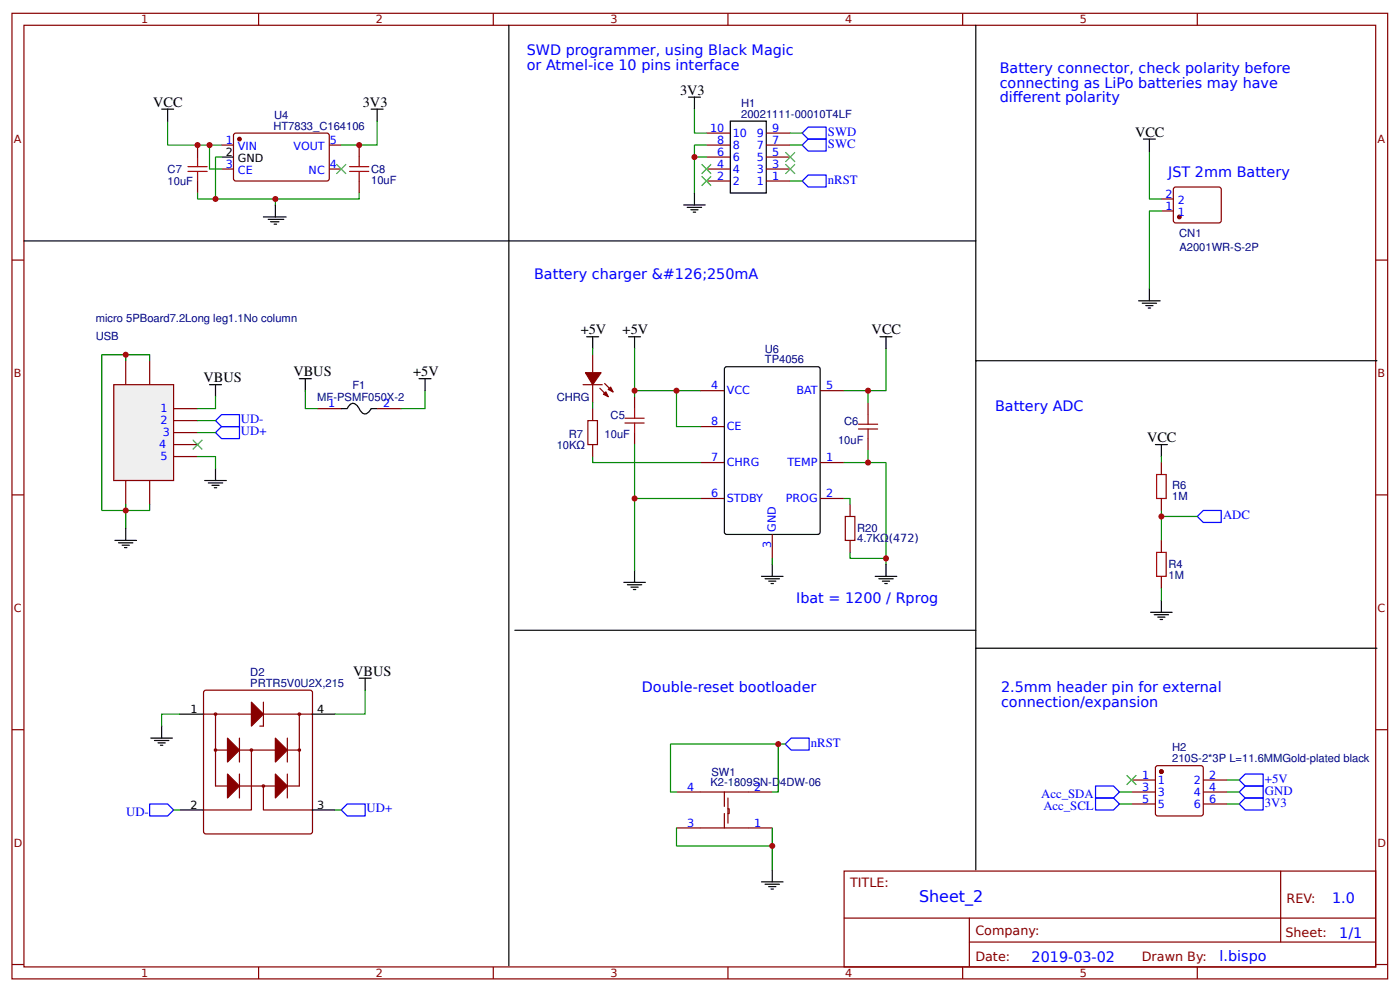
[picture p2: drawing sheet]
<svg xmlns="http://www.w3.org/2000/svg" width="309mm" height="219mm" viewBox="0 0 309 219" stroke-linecap="round" stroke-linejoin="round" font-family="sans-serif">
<g fill="none" stroke="#800" stroke-width=".26">
<path d="M2.6 2.9h304.1v213.3h-304.1zM5.3 5.6h298.7v207.9h-298.7zM57.1 2.9v2.7M109 2.9v2.7M160.9 2.9v2.7M212.7 2.9v2.7M264.6 2.9v2.7M2.6 57.4h2.7M304 57.4h2.7M2.6 109.3h2.7M304 109.3h2.7M2.6 161.2h2.7"/>
<path d="M304 161.2h2.7M186.5 192.4h117.5v21.1h-117.5zM283 192.4v15.7M2.6 213h2.7M57.1 213.5v2.7M109 213.5v2.7M160.9 213.5v2.7M186.6 202.8h117.3M212.7 213.5v2.7M214.2 208.1h89.7M214.2 202.8v10.5M264.6 213.5v2.7"/>
<path d="M304 213h2.7"/>
</g>
<path d="M45.2 152.5l23.3-.1 .5 .3 .1 30.9-.3 .5-23.3 .1-.4-.3-.1-30.9z" fill="#fff" stroke="#800" stroke-width=".26"/>
<g fill="none" stroke="#000" stroke-width=".26">
<path d="M82 24.1h2.7M83.3 24.1v2.6M252.7 30.7h2.6M254 30.7v2.7M58.2 47.9h5M59.3 48.4h3.4M59.8 49h1.8M60.6 49.5h.5M60.9 45.3v2.6M66.1 83.6h2.7M67.5 83.6v2.7M75.4 90.2h1.3l.5-.7a1.32 1.32 0 0 1 2.2 .7l.5 .8a1.32 1.32 0 0 0 2.1-.8h1.3"/>
<path d="M39.7 157.7h5.3M68.8 157.7h5.3M79.4 149.8h2.6M80.7 149.8v2.6M33.3 163h4.8M34.1 163.5h3.2M34.9 164.1h1.6M35.5 164.6h.5M35.7 160.4v2.6M39.7 178.9h5.3M68.8 178.9h5.3"/>
</g>
<g fill="#800" stroke="#800" stroke-width=".26">
<path d="M55.6 155.1l2.6 2.6-2.6 2.7z"/>
<path d="M50.3 163l2.6 2.7-2.6 2.6z"/>
<path d="M60.9 163l2.6 2.7-2.6 2.6z"/>
<path d="M50.3 170.9l2.6 2.7-2.6 2.6z"/>
<path d="M60.9 170.9l2.6 2.7-2.6 2.6z"/>
</g>
<g fill="none" stroke="#800" stroke-width=".26">
<path d="M43.7 32v2.7M43.7 40v2.6M79.4 32v2.7M79.4 40v2.6M70.1 90.2h5.3M83.3 90.2h5.3M45 157.7h23.8M47.4 157.5h.4v.4h-.4zM47.6 157.7v15.9h18.5v-15.9M58.2 155.1v5.3h-.8M66 157.5h.3v.4h-.3zM47.4 165.5h.4v.4h-.4z"/>
<path d="M47.6 165.7h18.5M52.9 163v5.3M52.9 170.9v5.3M55.4 165.5h.3v.4h-.3zM55.6 165.7v13.2h-10.6M58 173.4h.4v.4h-.4zM58.2 173.6v5.3h10.6M63.5 163v5.3M63.5 170.9v5.3M66 165.5h.3v.4h-.3z"/>
</g>
<path d="M83.3 26.7v5.3h-7.9M254 33.4v10.5h2.6M43.7 42.6v1.3h35.7v-1.3M60.9 43.9v1.4M39.7 157.7h-4v2.7M80.7 152.4v5.3h-6.6M38.4 178.9h1.3M74.1 178.9h1.3" fill="none" stroke="#080" stroke-width=".26"/>
<path d="M33.1 177.6h3.9l1.4 1.3-1.4 1.3h-3.9zM75.4 178.9l1.3-1.3h4v2.6h-4z" fill="none" stroke="#00f" stroke-width=".26"/>
<path d="M37 26.7v5.3h11.9" fill="none" stroke="#238d23" stroke-width=".26"/>
<path d="M41.5 37.9h4.3M41.5 36.8h4.3M43.7 34.7v2.1M43.7 37.9v2.1M77.3 37.9h4.2M77.3 36.8h4.2M79.4 34.7v2.1M79.4 37.9v2.1" fill="none" stroke="#a00000" stroke-width=".26"/>
<path d="M25.1 85h13.3v21.1h-13.3z" fill="#efefef" stroke="#800" stroke-width=".26"/>
<g fill="none" stroke="#800" stroke-width=".26">
<path d="M48.9 32h2.7M48.9 37.3h2.7M51.7 29.7l.4-.3 20.4 .1 .3 .4-.1 9.8-.5 .3-20.3-.1-.3-.5zM72.8 32h2.6M72.8 37.3h2.6M156.1 32h5.3M156.1 37.3h5.3M156.1 40h5.3M156.1 34.7h5.3M156.1 29.4h5.3M169.3 32h5.3M169.3 37.3h5.3"/>
<path d="M169.3 40h5.3M169.3 34.7h5.3M169.3 29.4h5.3M256.6 46.6h2.7M256.6 43.9h2.7M259.4 41.6l.4-.3 9.8 .1 .3 .4-.1 7.2-.5 .2h-9.7l-.3-.5zM27.8 79.7v5.3M33.1 79.7v5.3M131 78.3v4M38.4 90.2h5.3M38.4 92.9h5.3M38.4 95.5h5.3"/>
<path d="M38.4 98.2h5.3M128.9 85h4.2M129.9 92.9h2.1v5.3h-2.1zM131 85v3.9M131 90.2v2.7M131 98.2v2.6M132.6 85.8l1.8 1.8M133.6 84.7l1.9 1.8M140.2 87.6v2.6M140.2 95.5v2.7M154.8 86.3h5.3M154.8 94.2h5.3"/>
<path d="M181.2 86.3h5.3M191.8 88.9v2.7M191.8 96.9v2.6M27.8 106.1v5.3M33.1 106.1v5.3M38.4 100.8h5.3M154.8 102.2h5.3M154.8 110.1h5.3M170.7 118v5.3M181.2 102.2h5.3M181.2 110.1h5.3M186.8 114.1h2.1v5.3h-2.1z"/>
<path d="M187.9 111.4v2.7M187.9 119.4v2.6M256.6 102.2v2.6M256.6 110.1v2.6M256.6 119.4v2.6M256.6 127.3v2.6M149.5 174.9h21.2M160.1 174.9v3.2M160.1 179.7v3.2M160.9 178.6h.2v1.1h-.2M160.9 176.2v5.6M250 172.3h5.3"/>
<path d="M250 174.9h5.3M250 177.6h5.3M255.4 169.4l.5-.3h9.5l.4 .3 .1 10.3-.3 .4-9.7 .1-.5-.3zM265.9 172.3h5.3M265.9 174.9h5.3M265.9 177.6h5.3M149.5 182.9h21.2"/>
</g>
<g fill="none" stroke="#000" stroke-width=".26">
<path d="M112.4 5.6v207.7M215.6 5.6v74.1M35.7 24.1h2.7M37 24.1v2.6M48.9 34.7h2.7M152.1 21.5h2.7M153.5 21.5v2.6M161.4 26.7h7.9v15.9h-7.9zM5.3 53.2h210.3M151.1 45.3h4.7M151.9 45.8h3.1M152.7 46.3h1.6"/>
<path d="M153.2 46.9h.5M153.5 42.6v2.7M129.6 74.4h2.7M131 74.4v2.6M138.9 74.4h2.7M140.2 74.4v2.6M194.5 74.4h2.6M195.8 74.4v2.6M251.6 66.4h4.8M252.4 67h3.2M253.2 67.5h1.6M253.7 68h.6"/>
<path d="M254 63.8v2.6M304.3 79.7h-88.7v112.4M46.3 85h2.6M47.6 85v2.6M92.6 83.6h2.6M93.9 83.6v2.7M160.3 81.1l20.4-.1 .5 .3v36.2l-.2 .5h-20.4l-.5-.2v-36.3zM255.3 98.2h2.7M256.6 98.2v2.6M25.4 119.4h4.8M26.2 119.9h3.2M27.8 116.7v2.7"/>
<path d="M45.2 106.1h4.8M46 106.7h3.2M46.8 107.2h1.6M47.4 107.7h.5M47.6 103.5v2.6M27 120.4h1.6M27.5 120.9h.5M113.8 139.2h101.8M137.8 128.6h4.8M138.6 129.1h3.2M139.4 129.7h1.6M140 130.2h.5"/>
<path d="M140.2 126v2.6M168.3 127.3h4.7M169.1 127.8h3.1M169.9 128.3h1.5M170.4 128.9h.5M170.7 124.6v2.7M193.4 127.3h4.8M194.2 127.8h3.2M195 128.3h1.6M195.5 128.9h.6M195.8 124.6v2.7M254.3 135.2h4.7"/>
<path d="M255.1 135.8h3.1M255.9 136.3h1.5M256.4 136.8h.5M256.6 132.6v2.6M215.6 143.2h88.7M168.3 194.8h4.7M169.1 195.3h3.1M169.9 195.8h1.5M170.4 196.3h.5M170.7 192.1v2.7"/>
</g>
<g fill="none" stroke="#080" stroke-width=".26">
<path d="M46.3 32v5.3h2.6M48.9 34.7h-1.3v9.2M153.5 24.1v5.3h2.6M153.5 34.7h2.6M156.1 32h-2.6v10.6M174.6 29.4h2.7M174.6 32h2.7M174.6 40h2.7M256.6 46.6h-2.6v17.2M27.8 79.7v-1.4h5.3v1.4M27.8 78.3h-5.3v34.4h5.3v-1.3M131 77v1.3"/>
<path d="M140.2 77v9.3h14.6M195.8 77v9.3h-9.3M43.7 95.5h3.9M43.7 92.9h3.9M47.6 87.6v2.6h-3.9M67.5 86.3v3.9h2.6M93.9 86.3v3.9h-5.3M131 88.9v1.3M140.2 86.3v1.3M140.2 98.2v27.8M149.5 86.3v7.9h5.3M191.8 99.5v2.7h-5.3"/>
<path d="M191.8 86.3v2.6M33.1 111.4v1.3h-5.3v4M43.7 100.8h3.9v2.7M131 100.8v1.4h23.8M140.2 110.1h14.6M186.5 110.1h1.4v1.3M191.8 102.2h4v22.4M256.6 100.8v1.4M256.6 112.7v1.4M264.6 114.1h-8v5.3M170.7 123.3v1.3M187.9 122v1.3h7.9"/>
<path d="M256.6 129.9v2.7M172 164.3h-23.8v10.6h1.3M173.6 164.3h-1.6v10.6h-1.3M247.4 177.6h2.6M247.4 174.9h2.6M271.2 172.3h2.6M271.2 177.6h2.6M271.2 174.9h2.6M149.5 182.9v3.9h21.2M170.7 182.9v9.2"/>
</g>
<path d="M177.3 29.4l1.3-1.3h4v2.6h-4zM178.6 30.7h4v2.7h-4l-1.3-1.4zM178.6 38.7h4v2.6h-4l-1.3-1.3zM47.6 92.9l1.3-1.3h4v2.6h-4zM47.6 95.5l1.3-1.3h4v2.7h-4zM264.6 114.1l1.3-1.4h4v2.7h-4zM173.5 164.3l1.3-1.3h4v2.7h-4zM242.1 173.6h4l1.3 1.3-1.3 1.3h-4zM242.1 176.2h4l1.3 1.4-1.3 1.3h-4zM273.8 177.6l1.4-1.4h3.9v2.7h-3.9zM275.2 173.6h3.9v2.6h-3.9l-1.4-1.3zM275.2 170.9h3.9v2.7h-3.9l-1.4-1.3z" fill="none" stroke="#00f" stroke-width=".26"/>
<g fill="#000" stroke="#3c3" stroke-width=".26">
<path d="M74.3 36.3l2.2 2.1zM76.5 36.3l-2.2 2.1z"/>
<path d="M155 36.3l2.2 2.1zM157.2 36.3l-2.2 2.1z"/>
<path d="M155 38.9l2.2 2.1zM157.2 38.9l-2.2 2.1z"/>
<path d="M173.6 36.3l2.1 2.1zM175.7 36.3l-2.1 2.1z"/>
<path d="M173.6 33.6l2.1 2.1zM175.7 33.6l-2.1 2.1z"/>
<path d="M42.6 97.1l2.1 2.1zM44.7 97.1l-2.1 2.1z"/>
<path d="M249 171.2l2.1 2.1zM251.1 171.2l-2.1 2.1z"/>
</g>
<path d="M138.1 93.4h4.2M138.1 92.4h4.2M140.2 90.2v2.2M140.2 93.4v2.1M189.7 94.7h4.2M189.7 93.7h4.2M191.8 91.6v2.1M191.8 94.7v2.2M255.6 104.8h2.1v5.3h-2.1zM255.6 122h2.1v5.3h-2.1z" fill="none" stroke="#a00000" stroke-width=".26"/>
<g fill="#800" stroke="#800" stroke-width=".26">
<path d="M133.3 87.1l.6-.6 .5 1.1z"/>
<path d="M134.4 86l.5-.5 .6 1z"/>
<path d="M129.4 82.3h3.4l-1.8 2.7z"/>
<circle cx="256.6" cy="170.4" r=".4"/>
<circle cx="260.6" cy="47.9" r=".4"/>
<circle cx="52.9" cy="30.7" r=".4"/>
</g>
<g fill="#c00">
<circle cx="170.7" cy="186.8" r=".66"/>
<circle cx="140.2" cy="110.1" r=".66"/>
<circle cx="153.5" cy="34.7" r=".66"/>
<circle cx="172" cy="164.3" r=".66"/>
<circle cx="46.3" cy="32" r=".66"/>
<circle cx="195.8" cy="123.3" r=".66"/>
<circle cx="149.5" cy="86.3" r=".66"/>
<circle cx="27.8" cy="112.7" r=".66"/>
<circle cx="27.8" cy="78.3" r=".66"/>
<circle cx="60.9" cy="43.9" r=".66"/>
<circle cx="43.7" cy="32" r=".66"/>
<circle cx="140.2" cy="86.3" r=".66"/>
<circle cx="191.8" cy="86.3" r=".66"/>
<circle cx="191.8" cy="102.2" r=".66"/>
<circle cx="256.6" cy="114.1" r=".66"/>
<circle cx="79.4" cy="32" r=".66"/>
<circle cx="47.6" cy="43.9" r=".66"/>
</g>
<text font-size="3.5" fill="#00f" x="203.1" y="199.2">Sheet_2</text>
<g font-size="3.2" fill="#00f">
<text x="116.4" y="12.2">SWD programmer, using Black Magic</text>
<text x="116.4" y="15.4">or Atmel-ice 10 pins interface</text>
<text x="220.9" y="16.2">Battery connector, check polarity before</text>
<text x="220.9" y="19.3">connecting as LiPo batteries may have</text>
<text x="220.9" y="22.5">diferent polarity</text>
<text x="223.8" y="22.5">f</text>
<text x="258.2" y="39.2">JST 2mm Battery</text>
<text x="118" y="61.6">Battery charger &amp;#126;250mA</text>
<text x="219.9" y="90.7">Battery ADC</text>
<text x="175.9" y="133.1">Ibat = 1200 / Rprog</text>
<text x="141.8" y="152.9">Double-reset bootloader</text>
<text x="221.2" y="152.9">2.5mm header pin for external</text>
<text x="221.2" y="156.1">connection/expansion</text>
<text x="294.4" y="199.3">1.0</text>
<text x="296" y="207.1">1/1</text>
<text x="228" y="212.4">2019-03-02</text>
<text x="269.5" y="212.3">l.bispo</text>
</g>
<g font-size="3.2">
<text x="33.9" y="23.6">VCC</text>
<text x="80.2" y="23.6">3V3</text>
<text x="150.3" y="20.9">3V3</text>
<text x="250.8" y="30.2">VCC</text>
<text x="128.3" y="73.8">+5V</text>
<text x="137.6" y="73.8">+5V</text>
<text x="192.6" y="73.8">VCC</text>
<text x="64.8" y="83.1">VBUS</text>
<text x="91.3" y="83.1">+5V</text>
<text x="45" y="84.4">VBUS</text>
<text x="253.5" y="97.7">VCC</text>
<text x="78.1" y="149.3">VBUS</text>
</g>
<g font-size="2.8" fill="#00f">
<text x="183" y="30">SWD</text>
<text x="183" y="32.7">SWC</text>
<text x="183" y="40.6">nRST</text>
<text x="53.2" y="93.4">UD-</text>
<text x="53.2" y="96.1">UD+</text>
<text x="270.3" y="114.6">ADC</text>
<text x="179.2" y="165">nRST</text>
<text x="279.5" y="172.8">+5V</text>
<text x="81" y="179.4">UD+</text>
<text x="230.1" y="176.2">Acc_SDA</text>
<text x="230.6" y="178.9">Acc_SCL</text>
<text x="279.5" y="175.5">GND</text>
<text x="279.5" y="178.1">3V3</text>
<text x="27.9" y="180.3">UD-</text>
</g>
<g font-size="2.8" fill="#800">
<text x="187.9" y="195.8">TITLE:</text>
<text x="284.3" y="199.3">REV:</text>
<text x="215.5" y="206.5">Company:</text>
<text x="284.1" y="206.9">Sheet:</text>
<text x="215.5" y="212.2">Date:</text>
<text x="252.3" y="212.3">Drawn By:</text>
</g>
<g font-size="2.5" fill="#800">
<text x="31.2" y="5.2">1</text>
<text x="83.1" y="5.2">2</text>
<text x="134.9" y="5.2">3</text>
<text x="186.8" y="5.2">4</text>
<text x="238.7" y="5.2">5</text>
<text x="3" y="31.5">A</text>
<text x="304.4" y="31.5">A</text>
<text x="3" y="83.4">B</text>
<text x="304.4" y="83.4">B</text>
<text x="3" y="135.2">C</text>
<text x="304.4" y="135.2">C</text>
<text x="3" y="187.1">D</text>
<text x="304.4" y="187.1">D</text>
<text x="31.2" y="215.8">1</text>
<text x="83.1" y="215.8">2</text>
<text x="134.9" y="215.8">3</text>
<text x="186.8" y="215.8">4</text>
<text x="238.7" y="215.8">5</text>
</g>
<g font-size="2.5" fill="#000080">
<text x="163.8" y="23.7">H1</text>
<text x="60.4" y="28.6">HT7833_C164106</text>
<text x="60.6" y="26.2">U4</text>
<text x="163.8" y="26">20021111-00010T4LF</text>
<text x="37" y="40.9">10uF</text>
<text x="37" y="38.3">C7</text>
<text x="82" y="40.6">10uF</text>
<text x="82" y="38.2">C8</text>
<text x="260.6" y="52.4">CN1</text>
<text x="260.6" y="55.5">A2001WR-S-2P</text>
<text x="21.2" y="71.2">micro 5PBoard7.2Long leg1.1No column</text>
<text x="21.2" y="75.2">USB</text>
<text x="169" y="77.9">U6</text>
<text x="169" y="80.2">TP4056</text>
<text x="70.1" y="88.5">MF-PSMF050X-2</text>
<text x="77.9" y="85.9">F1</text>
<text x="123" y="88.6">CHRG</text>
<text x="134.9" y="92.5">C5</text>
<text x="186.5" y="93.8">C6</text>
<text x="123" y="99.1">10KΩ</text>
<text x="125.7" y="96.8">R7</text>
<text x="133.6" y="96.8">10uF</text>
<text x="185.2" y="98.1">10uF</text>
<text x="259" y="108">R6</text>
<text x="259" y="110.4">1M</text>
<text x="189.4" y="119.8">4.7KΩ</text>
<text x="189.4" y="117.6">R20</text>
<text x="196.4" y="119.8">(472)</text>
<text x="258.2" y="125.5">R4</text>
<text x="258.2" y="127.9">1M</text>
<text x="55.3" y="149.2">D2</text>
<text x="55.3" y="151.6">PRTR5V0U2X,215</text>
<text x="259" y="165.9">H2</text>
<text x="157" y="173.6">K2-1809SN-D4DW-06</text>
<text x="157.2" y="171.3">SW1</text>
<text x="259" y="168.3">210S-2*3P L=11.6MMGold-plated black</text>
</g>
<g font-size="2.5" fill="#00f">
<text x="156.9" y="29.1">10</text>
<text x="170.7" y="29.1">9</text>
<text x="49.9" y="31.8">1</text>
<text x="52.6" y="33.1">VIN</text>
<text x="64.9" y="33.1">VOUT</text>
<text x="72.9" y="31.8">5</text>
<text x="158.5" y="34.4">6</text>
<text x="158.5" y="31.8">8</text>
<text x="161.9" y="35.5">6</text>
<text x="161.9" y="32.8">8</text>
<text x="161.9" y="30.2">10</text>
<text x="167.2" y="35.5">5</text>
<text x="167.2" y="32.8">7</text>
<text x="167.2" y="30.2">9</text>
<text x="170.7" y="34.4">5</text>
<text x="170.7" y="31.8">7</text>
<text x="49.9" y="37.1">3</text>
<text x="52.6" y="38.4">CE</text>
<text x="68.2" y="38.4">NC</text>
<text x="72.9" y="37.1">4</text>
<text x="158.5" y="39.7">2</text>
<text x="158.5" y="37.1">4</text>
<text x="161.9" y="40.8">2</text>
<text x="161.9" y="38.1">4</text>
<text x="167.2" y="40.8">1</text>
<text x="167.2" y="38.1">3</text>
<text x="170.7" y="39.7">1</text>
<text x="170.7" y="37.1">3</text>
<text x="257.6" y="46.3">1</text>
<text x="257.6" y="43.7">2</text>
<text x="260.3" y="47.7">1</text>
<text x="260.3" y="45">2</text>
<text x="72.5" y="90">1</text>
<text x="84.7" y="90">2</text>
<text x="157.2" y="86">4</text>
<text x="160.6" y="87.1">VCC</text>
<text x="176" y="87.1">BAT</text>
<text x="182.6" y="86">5</text>
<text x="35.5" y="91">1</text>
<text x="35.5" y="93.7">2</text>
<text x="157.2" y="94">8</text>
<text x="160.6" y="95">CE</text>
<text x="35.2" y="99">4</text>
<text x="35.5" y="101.6">5</text>
<text x="36" y="96.3">3</text>
<text x="157.2" y="101.9">7</text>
<text x="182.6" y="101.9">1</text>
<text x="160.6" y="102.9">CHRG</text>
<text x="174" y="102.9">TEMP</text>
<text x="157.2" y="109.8">6</text>
<text x="160.6" y="110.9">STDBY</text>
<text x="173.6" y="110.9">PROG</text>
<text x="182.6" y="109.8">2</text>
<text x="171.4" y="117.5" transform="rotate(-90 171.4 117.5)">GND</text>
<text x="170.4" y="120.9" transform="rotate(-90 170.4 120.9)">3</text>
<text x="252.4" y="172">1</text>
<text x="255.9" y="173.1">1</text>
<text x="263.8" y="173.1">2</text>
<text x="267.2" y="172">2</text>
<text x="151.9" y="174.7">4</text>
<text x="166.7" y="174.7">2</text>
<text x="252.4" y="174.7">3</text>
<text x="252.4" y="177.3">5</text>
<text x="255.9" y="175.7">3</text>
<text x="255.9" y="178.4">5</text>
<text x="263.8" y="175.7">4</text>
<text x="263.8" y="178.4">6</text>
<text x="267.2" y="174.7">4</text>
<text x="267.2" y="177.3">6</text>
<text x="151.9" y="182.6">3</text>
<text x="166.7" y="182.6">1</text>
</g>
<g font-size="2.5">
<text x="49.9" y="34.4">2</text>
<text x="52.6" y="35.7">GND</text>
<text x="42.1" y="157.5">1</text>
<text x="70.1" y="157.5">4</text>
<text x="42.1" y="178.6">2</text>
<text x="70.1" y="178.6">3</text>
</g>
</svg>
